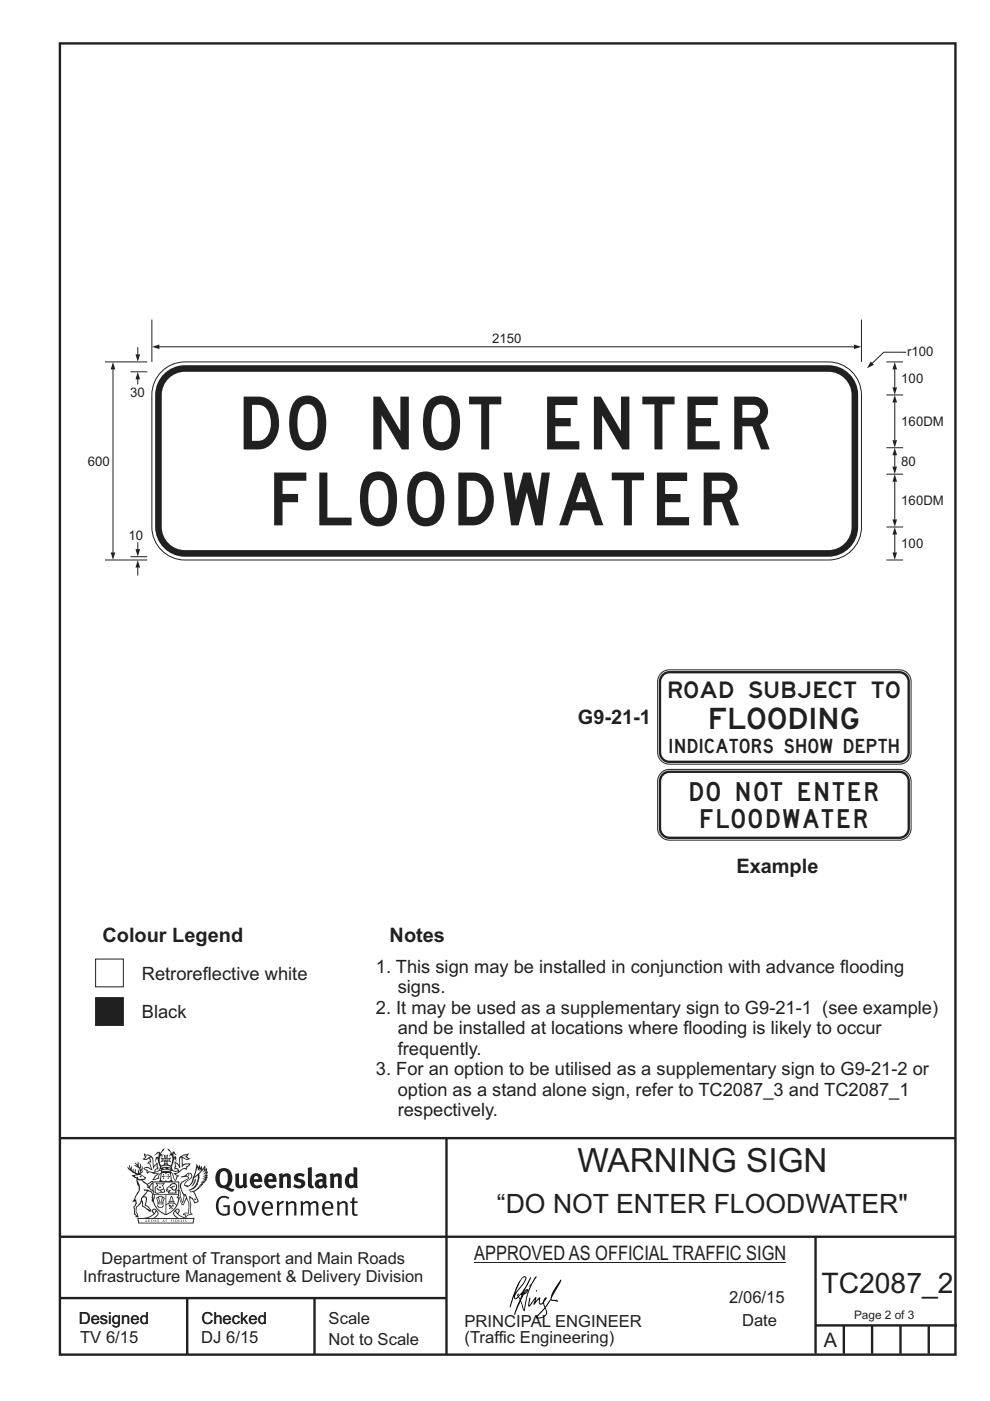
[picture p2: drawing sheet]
<svg xmlns="http://www.w3.org/2000/svg" width="210mm" height="297mm" viewBox="0 0 210 297" stroke-linecap="round" stroke-linejoin="round" font-family="sans-serif">
<g fill="none" stroke="#231f20" stroke-width=".51">
<path d="M12.7 9.2h190v278h-190zM12.7 241.3h189.9M94.7 241.4v45.8M12.7 275.2h82M12.7 262.2h190.1M39.7 275.2v12M66.7 275.2v12M173 262.2v24.8M173 281h30M179 281v6M185 281v6M191 281v6"/>
<path d="M197 281v6"/>
</g>
<g fill="#231f20">
<path d="M47 248.5a2.55 2.55 0 0 0 0 2.7l.3 .1a.81 .81 0 0 0 1-.9v-.6a1.04 1.04 0 0 0-1.1-1.5zM46.3 248.1a1.82 1.82 0 0 1 2.1-.2 1.82 1.82 0 0 1 .9 1.9 2.29 2.29 0 0 1-.8 1.9l.7 .3h.5l-.2 .6a2.87 2.87 0 0 1-2-.7 2.12 2.12 0 0 1-1.7-3.1z" fill-rule="evenodd"/>
<path d="M49.9 248.9l.8-.2v2a.46 .46 0 0 0 .2 .6 .46 .46 0 0 0 .7-.2v-2.2l.7-.2v2.4l.2 .5-.6 .4-.2-.3a1.02 1.02 0 0 1-1.2 .2 1.02 1.02 0 0 1-.6-1.1z" fill-rule="evenodd"/>
<path d="M54 249.5l-.1 .5h.9a.49 .49 0 0 0-.2-.6 .49 .49 0 0 0-.6 .1zM53.4 249.2a1.34 1.34 0 0 1 1.6-.3 1.34 1.34 0 0 1 .6 1.5v.2h-1.7a.77 .77 0 0 0 .5 .8 .77 .77 0 0 0 .9-.3l.3 .4a1.59 1.59 0 0 1-2.1 .2 1.59 1.59 0 0 1-.4-2z" fill-rule="evenodd"/>
<path d="M57 249.5l-.1 .5h.9a.49 .49 0 0 0-.2-.6 .49 .49 0 0 0-.6 .1zM56.4 249.2a1.34 1.34 0 0 1 1.6-.3 1.34 1.34 0 0 1 .7 1.5v.2h-1.8a.77 .77 0 0 0 .5 .8 .77 .77 0 0 0 .9-.3l.3 .4a1.59 1.59 0 0 1-2 .2 1.59 1.59 0 0 1-.5-2z" fill-rule="evenodd"/>
<path d="M59.1 248.9l.8-.2 .1 .4a.95 .95 0 0 1 1-.3 .95 .95 0 0 1 .7 .8v2.3h-.8v-2.3a.46 .46 0 0 0-.8 .1v2.2h-.9z" fill-rule="evenodd"/>
<path d="M62.5 249.1a1.75 1.75 0 0 1 2.1-.1l-.2 .5-.6-.2a.43 .43 0 0 0-.6 .3l.4 .3a1.04 1.04 0 0 1 1.2 1.2 1.04 1.04 0 0 1-1.4 .9l-1.2-.4 .3-.6 1 .4 .4-.4a.88 .88 0 0 0-1-.5l-.4-.2-.1-.4z" fill-rule="evenodd"/>
<path d="M65.3 247.6l.8-.2 .1 3.8 .2 .2 .2 .5a.88 .88 0 0 1-1-.1 .88 .88 0 0 1-.3-1z" fill-rule="evenodd"/>
<path d="M67.8 250.6a.43 .43 0 0 0-.1 .7 .43 .43 0 0 0 .7-.1v-.7zM66.8 249.2a1.7 1.7 0 0 1 2.4 .1v1.8l.3 .4-.4 .5-.5-.3a1.03 1.03 0 0 1-1.7-.2 1.03 1.03 0 0 1 .8-1.5h.7v-.4a.8 .8 0 0 0-1.2 .1z" fill-rule="evenodd"/>
<path d="M69.9 248.9l.8-.2 .1 .4a.95 .95 0 0 1 1-.3 .95 .95 0 0 1 .7 .8v2.3h-.8v-2.3a.46 .46 0 0 0-.8 .1v2.2h-.8z" fill-rule="evenodd"/>
<path d="M74.3 249.5a1.48 1.48 0 0 0 0 1.7l.4 .1 .3-.2v-1.5l-.3-.2zM75 247.4l.8 .2 .1 4.3h-.7l-.1-.2a1.26 1.26 0 0 1-1.4 0 1.26 1.26 0 0 1-.6-1.3 1.29 1.29 0 0 1 .5-1.3 1.29 1.29 0 0 1 1.4-.2z" fill-rule="evenodd"/>
<path d="M46.4 253.9a1.72 1.72 0 0 1 2.2 0l-.2 .3a1.24 1.24 0 0 0-1.4-.1 1.24 1.24 0 0 0-.7 1.3 1.49 1.49 0 0 0 1.3 2l.7-.2v-1.3h-.9l-.1-.4h1.4v2a1.93 1.93 0 0 1-2.2-.1 1.93 1.93 0 0 1-.7-2.2l.2-.7z" fill-rule="evenodd"/>
<path d="M50.3 255.2a1.65 1.65 0 0 0 .3 2.2 .99 .99 0 0 0 1-1.5 .78 .78 0 0 0-.4-.8 .78 .78 0 0 0-.9 .1zM50 254.9a1.33 1.33 0 0 1 1.6-.1 1.33 1.33 0 0 1 .5 1.5 1.31 1.31 0 0 1-1.3 1.5 1.31 1.31 0 0 1-1.3-1.6l.1-.5z" fill-rule="evenodd"/>
<path d="M52.5 254.7l.4-.1 .9 2.6 .8-2.5h.5l-1.1 3h-.5z" fill-rule="evenodd"/>
<path d="M56.2 255.2l-.2 .7h1.4a.7 .7 0 0 0-.3-.8 .7 .7 0 0 0-.9 .1zM55.9 255a1.22 1.22 0 0 1 1.5-.2 1.22 1.22 0 0 1 .5 1.5h-1.9a.93 .93 0 0 0 .5 1 .93 .93 0 0 0 1.2-.2l.1 .3a1.43 1.43 0 0 1-1.7 .1 1.43 1.43 0 0 1-.6-1.7z" fill-rule="evenodd"/>
<path d="M58.7 254.8l.4-.2 .1 .5 .4-.3 .6-.2-.2 .6a.66 .66 0 0 0-.8 .6v1.9h-.4z" fill-rule="evenodd"/>
<path d="M60.6 254.8l.4-.2 .1 .5a.94 .94 0 0 1 1-.4 .94 .94 0 0 1 .8 .7v2.3h-.5l-.1-2.5a.81 .81 0 0 0-1.2 .3v2.2h-.4z" fill-rule="evenodd"/>
<path d="M63.7 254.7l.5-.1 .1 .5 .4-.3a.78 .78 0 0 1 1.1 .3 .9 .9 0 0 1 1-.5 .9 .9 0 0 1 .7 .8v2.3h-.4l-.1-2.5a.67 .67 0 0 0-1.1 .3v2.2h-.5v-2.4l-.4-.2-.7 .4v2.2h-.5z" fill-rule="evenodd"/>
<path d="M69 255.2l-.2 .7h1.4a.7 .7 0 0 0-.3-.8 .7 .7 0 0 0-.9 .1zM68.7 255a1.22 1.22 0 0 1 1.5-.2 1.22 1.22 0 0 1 .5 1.5h-1.9a.93 .93 0 0 0 .5 1 .93 .93 0 0 0 1.2-.2l.1 .3a1.44 1.44 0 0 1-1.7 .1 1.44 1.44 0 0 1-.6-1.7z" fill-rule="evenodd"/>
<path d="M71.4 254.8l.5-.2 .1 .5a.94 .94 0 0 1 1-.4 .94 .94 0 0 1 .7 .7v2.3h-.4l-.1-2.5a.81 .81 0 0 0-1.2 .3v2.2h-.5z" fill-rule="evenodd"/>
<path d="M74.7 254l.5-.2v.9h.7l-.1 .4h-.7l.1 2.2 .1 .1h.5l.1 .3a.75 .75 0 0 1-1.2-.6v-2h-.4v-.4h.4z" fill-rule="evenodd"/>
<path d="M30.8 244.9l1.1 .3-.9 .5h-.4l.5-.5zM31.8 245.5l.2-.1a2.44 2.44 0 0 1 .4 2l.1 .4 .7-1-.1 .6 .3 .3a.57 .57 0 0 0-.6 .8l-1-.2-.5 .2 .1-.5-.7-.2 .6-.2 1 .5 .1-.1-.6-1.3-.2-.1 .5-.1zM30.7 244.5l-.2 .4 .3 .4-.6 .4a1.04 1.04 0 0 0 1.4-.1l.2 .7h-.4l-.2 .4a.94 .94 0 0 1 .9 1.1l-.2-.1a1.16 1.16 0 0 0-1.5-.1l.3 .4 .4 .2 .1 .5 .2 .2v-.2a.94 .94 0 0 1 1.1 .2h.9l-1.2 1.2a1.13 1.13 0 0 0 1.2-.2l.4-.1-.1-.4 .5-.7a.83 .83 0 0 0-.6 1.1l-.3-.1-.7 .3 1.1-1.4-.5 .2-.5-.1 1.3-.5-.2-.2-.8 .4v-.3l.2-.2 .3 .1 .1-.3-.2-.4v-.6l-.2-.3-.6 .9v-.7a1.42 1.42 0 0 0-1.7-1.8z" fill-rule="evenodd"/>
<path d="M38.5 245.3l.5-.3 .7-.1-.6 .3 .8 .5h-.3zM38.3 245.5h.2l.1 2a1.69 1.69 0 0 1 1.5-.7l-.7 .5 .1 .5a1.1 1.1 0 0 0-1.5 .6l-.1-.5-.2-.2h-.5l.2-.4-.2-.7a1.42 1.42 0 0 1 .8 1.1l.2-.1zM37.1 246.2l.1 1-.2 .3v.5l.6-.1 .1 .2a.96 .96 0 0 1-1.1-.1l-.1 .1a1.06 1.06 0 0 0 1.3 .2v.1a.72 .72 0 0 1-1 .2l.3 .5 .6 .3-.4 .1-.1 .7-.3-.4-.3-1.1-.4-.4 .4 .9a1.54 1.54 0 0 0 .6 1.2l.2-.3a.58 .58 0 0 1 .5-.7l.1-.2h-.3l-.4-.3 .9-.5a.93 .93 0 0 1 1.1-.5l.1 .2 .2-.1 .1-.5a.99 .99 0 0 0 .7-.9l-1.3 .1-.4 .3v-1.5l.9 .4 .8-.3h-.3l-.5-.4 .4-.7-.7 .2a1.46 1.46 0 0 0-1.3 2.1v.4l-.2-.4z" fill-rule="evenodd"/>
<path d="M35.6 248.9l.2 .1-.1 .4h.3l-.3 .1v.5l-.1-.6h-.3l.3-.1z" fill-rule="evenodd"/>
<path d="M34.6 248.9l.2 .1-.1 .3 .4 .1h-.4v.6l-.1-.5-.3-.1h.3z" fill-rule="evenodd"/>
<path d="M34.3 248.8a.57 .57 0 0 1 .9 .2 .57 .57 0 0 1 .9-.2l.2 1.4-.2 .1a.57 .57 0 0 1-.9-.1 .69 .69 0 0 1-1.1 0zM34.2 248.1l-.3 2.1-.2 .4h2.9l-.1-.4-.3-2.1h-.2v.3l-.8-.1-.9 .1 .1-.3z" fill-rule="evenodd"/>
<path d="M34.2 252.4a.3 .3 0 0 0 .6 0 .3 .3 0 0 0-.6 0zM33.3 251l.3 .3-.3 .3a.79 .79 0 0 0 0 1.3l.8-.2-.1-.3a.55 .55 0 0 1-.7-.6h.1l.1 .3 .4 .1 .8-.2-.4-.7 .4-.3-.7 .1zM33 250.7l1.1 .2 .9-.2-.4 .7 .4 1.1a.56 .56 0 0 1-.8 .3l-.2 .1a.73 .73 0 0 1-.9 .1 .73 .73 0 0 1-.3-.9v-.4l.5-.4z" fill-rule="evenodd"/>
<path d="M35.6 251.9l.7-.5a.58 .58 0 0 1 1-.1 .58 .58 0 0 1-.5 .9l-.2-.3a.43 .43 0 0 1 .6-.3v-.1a.57 .57 0 0 0-.8 .2l-.2-.1-.3 .2 .4 .1a.55 .55 0 0 0 .9 .5v.5h-1.3l.3-.4-.1-.2-.6 .1 .2-.2-.2-.1zM35.4 251.8l-.1 .2a.39 .39 0 0 0 .2 .7l.3-.1-.2 .5h1.9l-.1-.8a.86 .86 0 0 0-.1-1.4 .86 .86 0 0 0-1.3 .4z" fill-rule="evenodd"/>
<path d="M36 254.8h.8v.2h-.8zM36.4 253.8l.2 .8h-.4zM36.4 253.5l-.3 .5-.1 .6h-.2v.4l-.7 .4 .1 .2a1.48 1.48 0 0 1 2.2 .1l.2-.1-.6-.5v-.5h-.2l-.1-.6z" fill-rule="evenodd"/>
<path d="M35.8 255.4l.3 .1 .2 .3 .3-.2-.2-.2a.38 .38 0 0 1 .4 .5l-.1-.2-.3 .3 .3 .2-.3 .2-.1-.3-.4 .3-.1-.2 .4-.3-.2-.1-.1 .1z" fill-rule="evenodd"/>
<path d="M34.5 254h.2v.2l-.3 .6h-.1zM33.6 255.3h.9v.2a.55 .55 0 0 1-.8 .4v-.2h-.2zM33.4 254h.2l.2 .8h-.2zM33.6 255h.8l.1 .1-.8 .1zM33.8 253.7h.5l-.2 1.1h-.2zM33.3 253.8l-.1 .3 .3 1.2a.48 .48 0 0 0-.1 .5 .48 .48 0 0 0 .4 .3l.6-.1a.49 .49 0 0 0 .2-.7l.3-1.2-.1-.3a1.42 1.42 0 0 0-1.5 0z" fill-rule="evenodd"/>
<path d="M33.6 251.6h.5l.1 .3h-.4z" fill-rule="evenodd"/>
<path d="M41.3 250.1l.3-.2-.2 .9-.6 .7h-.2l.5-.7z" fill-rule="evenodd"/>
<path d="M39.7 249l.3-.2 .5 .2a.88 .88 0 0 1-.6 1.1 1.22 1.22 0 0 0-.8 1.3l.5 .2a.72 .72 0 0 0 .9-.4l.5-.8 .2-.6 .8-.6v.3a2.85 2.85 0 0 1-2 2.8l.1 .1a2.13 2.13 0 0 0 1.9-1.5l-.1-.2a2.01 2.01 0 0 0 .3-1.8l1.2-1.3-.4 1 .7-.5-.7 1 .8-.4-.8 .8 .7-.1-.9 .5 .8-.1-.8 .4h.7l-.8 .3 .3 .2h-.4l.2 .4-.4-.1 .2 .3h-.4l.1 .3h-.1a2.16 2.16 0 0 1-2 1l.1 .2h.4a.76 .76 0 0 1 .7 .7l.5 1.2-.6 .2a1.45 1.45 0 0 0-1.2-1.3l.3 1.8-.1 1.9 .4 .2a1.07 1.07 0 0 0-1.2 .4v-.3l-.5-.2a.87 .87 0 0 1 1-.1l.1-.7a4.4 4.4 0 0 0-.6-3.1l-.1-.3h-.2a2.16 2.16 0 0 1-.7-2.2l.3-.3 1.2-.8a.55 .55 0 0 0-.4-.7zM37.8 252.4a.76 .76 0 0 1 .3 1.1l.6 1.6 .4-1.7 .2 .1a.61 .61 0 0 1-.1 .9l-.3 .9h-.2l-.7-1.6-.3 .1a1.18 1.18 0 0 0 .1-1.4zM41.8 247.5l.2 .8 .3-.6v.6l.3-.5a1.9 1.9 0 0 1-1.1 1.4l-.3 .3zM38.2 249.6l1.4-.1 .2 .1v.3l-.5 .3a1.26 1.26 0 0 0-1 1.9l.2 .7a1.84 1.84 0 0 1 .2 2l-.4-1.3a.96 .96 0 0 0-.4-1.3l-.4 .3a.78 .78 0 0 1-.1 1.3l.2 .2h.4l.4 1.1a.38 .38 0 0 0 .2 .4 .38 .38 0 0 0 .4-.1l.6-1.2a2.94 2.94 0 0 1 .3 2.5v.5l-.8-.1-.3 .4v.2l.4-.1 .1 .4 .2 .1a1.02 1.02 0 0 1 1.3-.5l-.1-.4-.3-.1 .2-1.7-.3-1.4 .1 .1a1.14 1.14 0 0 1 .7 .9 .63 .63 0 0 0 .9-.2 .63 .63 0 0 0-.2-.8l-.6-1.3 .9-.6 .2-.3 .2-.1v-.2h.3l-.1-.3h.4l-.1-.3 .5-.1-.2-.2 .5-.4 .1-.2-.3 .1 .5-.6-.3 .1 .3-.6-.4 .1 .4-.5v-.3l-.3 .2 .1-.6v-.3l-.4 .3-.1-.8-.5 .8-.2-.7-.2 .5-.3-.8-.1 .6-.5-.8-.1 1.4-.7 1.9a1.81 1.81 0 0 1-.9 1.4l-.6-.2a1.75 1.75 0 0 1 1.1-1.2 .75 .75 0 0 0 .1-1.3 .75 .75 0 0 0-1.2 .5z" fill-rule="evenodd"/>
<path d="M41.2 254.2l.3-.1 .1 .3h-.4z" fill-rule="evenodd"/>
<path d="M29.4 258.4h11.6l-.2 .8h-11.3zM31.3 258.2l.5-.1a2.48 2.48 0 0 0 1.4-1.3l.2 .6-.5 .5-.4 .3zM32.5 256.6l.3-.2 .2 .2-.3 .6zM37.2 256.8a2.65 2.65 0 0 0 1.8 1.4h-1.1l-.5-.3-.5-.5zM37.4 256.6l.2-.2 .3 .2-.3 .6zM29.2 258.2l.1 1.2h11.7l.3-1.1-.2-.1a4.1 4.1 0 0 1-3.3-.9l.3-.4-.1-.5a1.06 1.06 0 0 0-1.3 .9l.2 .4 .6 .5h-4.7l.3-.1a.84 .84 0 0 0 .6-.7 .84 .84 0 0 0-.5-.9l-.3-.2-.5 .1-.1 .5 .3 .4a4.2 4.2 0 0 1-3.4 .9z" fill-rule="evenodd"/>
<path d="M31 258.7l.1 .2h-.2zM31 258.6l-.3 .5 .4-.1 .2 .1z" fill-rule="evenodd"/>
<path d="M31.3 258.6h.2v.4a.25 .25 0 0 0 .3-.1 .25 .25 0 0 0-.1-.3h.1a.29 .29 0 0 1 0 .4 .29 .29 0 0 1-.4 0 .29 .29 0 0 1 0-.4z" fill-rule="evenodd"/>
<path d="M32.2 258.6a.22 .22 0 0 1 .3 .2 .22 .22 0 0 1-.3 .2zM32 258.6v.5a.33 .33 0 0 0 .5-.1 .33 .33 0 0 0 0-.4 .33 .33 0 0 0-.5 0z" fill-rule="evenodd"/>
<path d="M32.9 258.7l.1 .2h-.2zM32.9 258.6l-.2 .5 .3-.1 .2 .1z" fill-rule="evenodd"/>
<path d="M33.3 258.6h.2v.2l.3-.2-.2 .2 .2 .3-.3-.2-.1 .2h-.1l.2-.3z" fill-rule="evenodd"/>
<path d="M34.7 258.7l.1 .2h-.2zM34.7 258.6l-.3 .5 .4-.1 .2 .1z" fill-rule="evenodd"/>
<path d="M35 258.6h.4h-.1v.5h-.2l.1-.5z" fill-rule="evenodd"/>
<path d="M36.2 258.6h.3h-.2v.2h.2h-.2l.1 .3h-.2z" fill-rule="evenodd"/>
<path d="M36.7 258.6h.2v.5h-.2z" fill-rule="evenodd"/>
<path d="M37.3 258.6a.22 .22 0 0 1 .3 .2 .22 .22 0 0 1-.3 .2zM37.1 258.6v.5a.33 .33 0 0 0 .5-.1 .33 .33 0 0 0 0-.4 .33 .33 0 0 0-.5 0z" fill-rule="evenodd"/>
<path d="M37.8 258.6h.3h-.1v.2h.1h-.1v.2l.1 .1h-.3z" fill-rule="evenodd"/>
<path d="M38.3 258.6h.3l-.1 .4 .2 .1h-.4z" fill-rule="evenodd"/>
<path d="M38.9 258.6h.2v.5h-.2z" fill-rule="evenodd"/>
<path d="M39.3 258.6h.2l-.2 .1 .2 .2-.1 .2h-.1v-.2l.2 .1z" fill-rule="evenodd"/>
<path d="M34.2 247.4a1.51 1.51 0 0 1 2 .2 2.67 2.67 0 0 0-2.1 0zM35.7 247.6l.4 .2 .1 .2-.4-.1zM34.6 247.7l.4-.1 .2 .2h-.4zM34 247.9l.3 .1-.3 .1zM34.9 246.9l.3-.2 .2 .2zM34.9 245.7h.2v.4h-.2zM35 245.1l.2 .2 .2-.2-.1 .4h-.2zM35.1 246.3h.2l.1 .4-.2-.2-.2 .2zM35.3 245.7h.2v.4h-.2zM34.4 245.7l.3 .1v.2l-.3 .1 .2-.2zM35.7 245.8l.3-.1-.2 .2 .2 .2-.4-.1zM32.7 244.9l1-.5-.1 1-.2-.1-.4 .1-.2 1.1 .5-1 .2 .9a1.84 1.84 0 0 1 .3 1.7l.4 .1a2.48 2.48 0 0 1 2.2 .1l.2-.3-.2-.7 .7-1.7 .4 .6-.2-1-.2-.1-.2 .3v-.9l.6 .4-.6-.7h-.3l-.1 .4-.5-.8-.5-.3 .2 .4 .5 .6-.4 .7 .4-.3a2.06 2.06 0 0 1 0 2.2l-.6-.2-.1-.6 .1-.1 .8 .2-.4-.5 .4-.5-.7 .2-.2-.2 .2-.7-.5 .4-.5-.4 .2 .7-.2 .2-.7-.2 .4 .5-.4 .5 .7-.2 .2 .1-.2 .6-.5 .2a2.02 2.02 0 0 1 0-2.2l.3 .5-.1-.6-.3-.1 .8-1.2-.5 .3-.4 .7-.2-.3a.8 .8 0 0 0-.8 .5z" fill-rule="evenodd"/>
<path d="M29.2 250.1l.3 .2a.61 .61 0 0 1 .8 .3l.3 .2a.8 .8 0 0 1 .6 1l.4 .1 .5 .6a1 1 0 0 1 .5 1l-.1 .7v-.5h-.1a.96 .96 0 0 0-.8-1.3l-.3-.2h-.6l-.1-.1-.2 .1 .2 .3h.5l-1.1 1.4-.2 .9-.4 .6a1.33 1.33 0 0 0-.5 1.8l.2 .5a1.26 1.26 0 0 1-.5-1.4l-.1-.4a1.56 1.56 0 0 0 .4-1.7l-.3 .2 .2-.5a3.2 3.2 0 0 0 .7-3zM30.4 253.9h.4a2.06 2.06 0 0 1-.1 1.6l.7 .5 .4 .5-.6-.2-.8-.6-.1-.9a.51 .51 0 0 1 .1-.9zM28.6 249.3a1.52 1.52 0 0 1 2.1 .6l-1.1 .1-.2-.1-.2-.4-.4 .1zM27.5 247v.8l-.3-.4-.2 .1a3.1 3.1 0 0 0 2 1.5l-1 .1 .5 .6 .5 .1v1.1a1.84 1.84 0 0 1-.2 2.5l-.4 .9-.4 .4 .3 .1 .4-.1 .1 .4-.2 .5-.3 .2 .1 1.8 .2-.1 .2 .6h.2l.4-.1-.1-.5a1.3 1.3 0 0 1-.1-1.6l.8-1.1 .2 1.1 .6 .2 .4 .6 .2-.2 .2 .4 .5-.1a1.85 1.85 0 0 0-1.2-1.3l.1-.3a1.39 1.39 0 0 0 0-1.5h-.5l.5-.6a.66 .66 0 0 1 .9-.4 .66 .66 0 0 1 .3 .9l-.1 .4h.2v.1l-.2 .3 .2 .5 .2-.3a2.24 2.24 0 0 0 .1-2.2 .73 .73 0 0 1-.7-.6 .73 .73 0 0 1 .5-.8l.1-.2a.94 .94 0 0 0-.9 .8 .48 .48 0 0 1-.1-.5 .48 .48 0 0 1 .5-.3l.5-.3a.51 .51 0 0 0-.8 .2l-.5 .3-1-.8 .6-.1 .1-.5-1.1-.7 .5-.4v-.4l-.5 .5 .1-.2a.69 .69 0 0 0 .2-1.1v.5l-.3 .2 .1-1.1-.3-.2 .1 .6-.1 .2-.4-1.2v.6l-.7-.3 .6 .6-.6-.2 .2 .3a1 1 0 0 1 .8 1.5l-.2-.8v.8l-.5-.2-.1-.7-.2 .6-.2-.1v-.6l-.2 .4-.2-.2 .1-.7-.2 .5z" fill-rule="evenodd"/>
<path d="M29.5 249.5l.3-.2 .3 .3z" fill-rule="evenodd"/>
<path d="M32.4 250.5h5.6v2l-.2-.1v-1.7h-5.2v2.5h5.2v-.8l.1 .2-.1 1.1v-.3h-2.5v4a4.1 4.1 0 0 0 2.6-3.6l.1-.1a4 4 0 0 1-2.8 3.9 4.2 4.2 0 0 1-2.8-4.7l.1 1.3 .1-.1a3.8 3.8 0 0 0 2.5 3.3v-4h-2.5l-.2-.9z" fill-rule="evenodd"/>
<circle cx="40" cy="249.1" r=".17"/>
</g>
<path d="M100.6 267.7h66.2" fill="none" stroke="#231f20" stroke-width=".21"/>
<g fill="#000">
<path d="M111.6 273.7l.2-.2-.5 .7zM110.4 274.5l.2 .1-.3 .8-.2-.5zM110.9 270.9h.5a9.3 9.3 0 0 1-2 3.1l-.1 .3 1-2.5zM110.6 271a14.7 14.7 0 0 0-2.2 4.9l-.3 1.2 .1 .1 .8-2.3a.42 .42 0 0 0 .2 .6 .42 .42 0 0 0 .6-.3l.2-.1 .2 .5-1.1 3.2h.2l1.1-2.9 .6 1.9 .2 .2 .2-.5a13.5 13.5 0 0 1 2-6.2l.4-.5-.1-.2-1.6 2.1 .4-.1a14.9 14.9 0 0 0-1.3 5.1l-.4-1.1a1.39 1.39 0 0 1 .2-1.9l.1-.2a.92 .92 0 0 0 .8-1.2 .75 .75 0 0 0-.8 .7l-.1 .2 1.6-3.4h-.1l-.4 .7a10.5 10.5 0 0 1-2.2 3.3l.2-.5a.32 .32 0 0 0-.4 .2 .32 .32 0 0 0 .1 .4l-.5 .4a3.2 3.2 0 0 1 1.1-2.3l.5-.6a2.49 2.49 0 0 0 .7-1.6l-.4-.2z" fill-rule="evenodd"/>
<path d="M113.7 273.6l.3 .2h-.3z" fill-rule="evenodd"/>
<path d="M115.6 277.5a1.15 1.15 0 0 1 .1 1.3 1.15 1.15 0 0 1-1.2 .5l-.6 .1zM112.2 275.2l-.2 1.6 .2 .2 1.2-1.5-.2 1.1 1.1-1.1a.94 .94 0 0 0 .4 1.1l.5-.3 .3 .9-1.2 1.3a.98 .98 0 0 0-.5 1 1.9 1.9 0 0 0 2.3-1.3l-.1-.2a1.02 1.02 0 0 1 .2-1.4l.6-1 1.5 .3-.2-.4v.2l-1.1-.1v-.3l2-3.6 .1-.2-.2-.2-1.7 2.8a6.6 6.6 0 0 1-1.6 2.9l-.1-.2a1.01 1.01 0 0 1 .4-1.4l.1-.2-.3-.1-.4 .4-.1 .5-.6 .4-.1-.4 .1-.9-.2-.1-.9 1 .3-1h-.2l-1.4 1.8 .3-1.5v-.1z" fill-rule="evenodd"/>
</g>
<path d="M20.3 211.5h5.9v5.9h-5.9z" fill-rule="evenodd" fill="#231f20" stroke="#231f20" stroke-width=".21"/>
<g fill="#fff" stroke="#231f20" stroke-width=".21">
<path d="M20.3 203.3h5.9v5.9h-5.9z" fill-rule="evenodd"/>
<path d="M34.6 78.5a7 7 0 0 1 4.6-1.8h136.5a7 7 0 0 1 7 7v28a7 7 0 0 1-7 7h-136.5a7 7 0 0 1-7-7v-28a7 7 0 0 1 2.4-5.2z" fill-rule="evenodd"/>
</g>
<path d="M34.8 79.3a6.3 6.3 0 0 1 4.4-1.9h136.5a6.3 6.3 0 0 1 6.3 6.3v28a6.3 6.3 0 0 1-6.3 6.3h-136.5a6.3 6.3 0 0 1-6.3-6.3v-28a6.3 6.3 0 0 1 1.9-4.4z" fill-rule="evenodd" fill="#231f20"/>
<path d="M35.5 80.6a4.9 4.9 0 0 1 3.7-1.8h136.5a4.9 4.9 0 0 1 4.9 4.9v28a4.9 4.9 0 0 1-4.9 4.9h-136.5a4.9 4.9 0 0 1-4.9-4.9v-28a4.9 4.9 0 0 1 1.2-3.1z" fill-rule="evenodd" fill="#fff"/>
<path d="M33.8 73.5h147.4" fill="none" stroke="#231f20" stroke-width=".21"/>
<g fill="#231f20">
<path d="M32.2 73.5l1.6-.5v1z"/>
<path d="M181.1 73l1.6 .5-1.6 .5z"/>
</g>
<path d="M32.2 67.8v8.9M189.8 113.3v3.9" fill="none" stroke="#231f20" stroke-width=".21"/>
<g fill="#231f20">
<path d="M189.3 117.1h1l-.5 1.6z"/>
<path d="M189.8 111.8l.5 1.5h-1z"/>
</g>
<path d="M192.2 74.7h-4.7l-2.5 2.3M188 118.7h3.6" fill="none" stroke="#231f20" stroke-width=".21"/>
<path d="M184.7 76.6l.7 .7-1.5 .8z" fill="#231f20"/>
<path d="M22.3 76.7h8.9M24 78.3v38.9M27.7 78.8h3.5M182.7 67.8v8.9M188 76.7h3.6M188 83.7h3.6M22.3 118.7h8.9M27.7 118h3.5M188 100.5h3.6" fill="none" stroke="#231f20" stroke-width=".21"/>
<g fill="#231f20">
<path d="M23.5 117.1h1l-.5 1.6z"/>
<path d="M24 76.8l.5 1.5h-1z"/>
</g>
<path d="M29.2 120.3v1.7" fill="none" stroke="#231f20" stroke-width=".21"/>
<path d="M29.2 118.8l.5 1.5h-1z" fill="#231f20"/>
<path d="M29.2 80.4v1.1" fill="none" stroke="#231f20" stroke-width=".21"/>
<path d="M29.2 78.9l.5 1.5h-1z" fill="#231f20"/>
<path d="M29.2 115v1.5" fill="none" stroke="#231f20" stroke-width=".21"/>
<path d="M28.7 116.4h1l-.5 1.6z" fill="#231f20"/>
<path d="M29.2 73.6v1.6" fill="none" stroke="#231f20" stroke-width=".21"/>
<path d="M28.7 75.1h1l-.5 1.6z" fill="#231f20"/>
<path d="M189.8 102.1v8.1" fill="none" stroke="#231f20" stroke-width=".21"/>
<g fill="#231f20">
<path d="M189.3 110.1h1l-.5 1.6z"/>
<path d="M189.8 100.6l.5 1.5h-1z"/>
</g>
<path d="M189.8 85.3v8.1" fill="none" stroke="#231f20" stroke-width=".21"/>
<g fill="#231f20">
<path d="M189.3 93.3h1l-.5 1.6z"/>
<path d="M189.8 83.8l.5 1.5h-1z"/>
</g>
<path d="M189.8 78.3v3.9" fill="none" stroke="#231f20" stroke-width=".21"/>
<g fill="#231f20">
<path d="M189.8 76.8l.5 1.5h-1z"/>
<path d="M189.3 82.1h1l-.5 1.6z"/>
</g>
<path d="M188 94.9h3.6M189.8 96.5v2.5M188 111.7h3.6" fill="none" stroke="#231f20" stroke-width=".21"/>
<g fill="#231f20">
<path d="M189.3 98.9h1l-.5 1.6z"/>
<path d="M189.8 95l.5 1.5h-1z"/>
</g>
<path d="M140 142.9a2.48 2.48 0 0 1 2-.9h48.8a2.48 2.48 0 0 1 2.4 2.5v15a2.48 2.48 0 0 1-2.4 2.5h-48.8a2.48 2.48 0 0 1-2.5-2.5v-15l.1-.6z" fill-rule="evenodd" fill="#fff" stroke="#231f20" stroke-width=".21"/>
<path d="M140.4 142.9l1-.5 .6-.1h48.7a2.25 2.25 0 0 1 2.3 2.2v15a2.26 2.26 0 0 1-2.3 2.3h-48.7a2.26 2.26 0 0 1-2.3-2.3v-15l.1-.6z" fill-rule="evenodd" fill="#231f20"/>
<path d="M140.7 143.3l.8-.5h.5h48.7a1.74 1.74 0 0 1 1.8 1.7v15a1.74 1.74 0 0 1-1.8 1.8h-48.7a1.74 1.74 0 0 1-1.8-1.8v-15l.1-.4z" fill-rule="evenodd" fill="#fff"/>
<path d="M140 164.1a2.5 2.5 0 0 1 2-1h48.7a2.51 2.51 0 0 1 2.5 2.5v10a2.51 2.51 0 0 1-2.5 2.5h-48.7a2.51 2.51 0 0 1-2.5-2.5v-10l.1-.5z" fill-rule="evenodd" fill="#fff" stroke="#231f20" stroke-width=".21"/>
<path d="M140.4 164l1-.5 .6-.1h48.7a2.26 2.26 0 0 1 2.3 2.2v10a2.26 2.26 0 0 1-2.3 2.3h-48.7a2.26 2.26 0 0 1-2.3-2.3v-10l.1-.6z" fill-rule="evenodd" fill="#231f20"/>
<path d="M140.8 164.4l.7-.5h.5h48.7a1.76 1.76 0 0 1 1.8 1.7v10a1.76 1.76 0 0 1-1.8 1.8h-48.7a1.76 1.76 0 0 1-1.8-1.8v-10l.1-.4z" fill-rule="evenodd" fill="#fff"/>
<g font-size="11.2" fill="#231f20">
<text x="51.7" y="95.3">DO NOT ENTER</text>
<text x="58.2" y="111.4">FLOODWATER</text>
</g>
<text font-size="7.1" fill="#231f20" x="122.5" y="248.6">WARNING SIGN</text>
<text font-size="6" fill="#231f20" x="174.2" y="274.1">TC2087_2</text>
<text font-size="5.6" fill="#231f20" x="105.4" y="257.1">“DO NOT ENTER FLOODWATER&quot;</text>
<text font-size="4.5" fill="#231f20" x="150.7" y="154.5">FLOODING</text>
<g font-size="4.2" fill="#231f20">
<text x="122.6" y="153.5">G9-21-1</text>
<text x="156.2" y="185.1">Example</text>
<text x="21.7" y="199.8">Colour Legend</text>
<text x="82.6" y="199.8">Notes</text>
<text x="100.6" y="267.2">APPROVED AS OFFICIAL TRAFFIC SIGN</text>
<text x="174.7" y="285.6">A</text>
</g>
<g font-size="4" fill="#231f20">
<text x="146.4" y="169.8">DO NOT ENTER</text>
<text x="148.8" y="175.5">FLOODWATER</text>
</g>
<g font-size="3.9" fill="#231f20">
<text x="30.1" y="207.7">Retroreflective white</text>
<text x="79.7" y="206.3">1. This sign may be installed in conjunction with advance flooding</text>
<text x="30.1" y="215.8">Black</text>
<text x="79.7" y="215">2. It may be used as a supplementary sign to G9-21-1 (see example)</text>
<text x="84.3" y="210.6">signs.</text>
<text x="84.3" y="219.3">and be installed at locations where flooding is likely to occur</text>
<text x="79.7" y="228">3. For an option to be utilised as a supplementary sign to G9-21-2 or</text>
<text x="84.3" y="223.6">frequently.</text>
<text x="84.3" y="232.3">option as a stand alone sign, refer to TC2087_3 and TC2087_1</text>
<text x="84.3" y="236.6">respectively.</text>
</g>
<g font-size="3.5" fill="#231f20">
<text x="141.9" y="147.9">ROAD</text>
<text x="158.9" y="147.9">SUBJECT</text>
<text x="184.9" y="147.9">TO</text>
<text x="21.5" y="267.9">Department of Transport and Main Roads</text>
<text x="17.7" y="271.8">Infrastructure Management &amp; Delivery Division</text>
<text x="16.7" y="280.7">Designed</text>
<text x="42.7" y="280.7">Checked</text>
<text x="69.7" y="280.7">Scale</text>
<text x="98.5" y="281.4">PRINCIPAL ENGINEER</text>
<text x="154.7" y="276.2">2/06/15</text>
<text x="157.4" y="281.2">Date</text>
<text x="17" y="284.8">TV 6/15</text>
<text x="42.7" y="284.8">DJ 6/15</text>
<text x="69.7" y="285.2">Not to Scale</text>
<text x="98.5" y="284.8">(Traffic Engineering)</text>
</g>
<text font-size="3" fill="#231f20" x="142.1" y="159.6">INDICATORS SHOW DEPTH</text>
<g font-size="2.8" fill="#231f20">
<text x="104.4" y="72.6">2150</text>
<text x="192.4" y="75.4">r100</text>
<text x="191.2" y="81.2">100</text>
<text x="27.6" y="84.2">30</text>
<text x="191.2" y="90.3">160DM</text>
<text x="18.6" y="98.7">600</text>
<text x="191.1" y="98.7">80</text>
<text x="191.2" y="107.1">160DM</text>
<text x="27.3" y="114.4">10</text>
<text x="191.2" y="116.2">100</text>
</g>
<text font-size="2.5" fill="#231f20" x="181.2" y="279.6">Page 2 of 3</text>
</svg>
